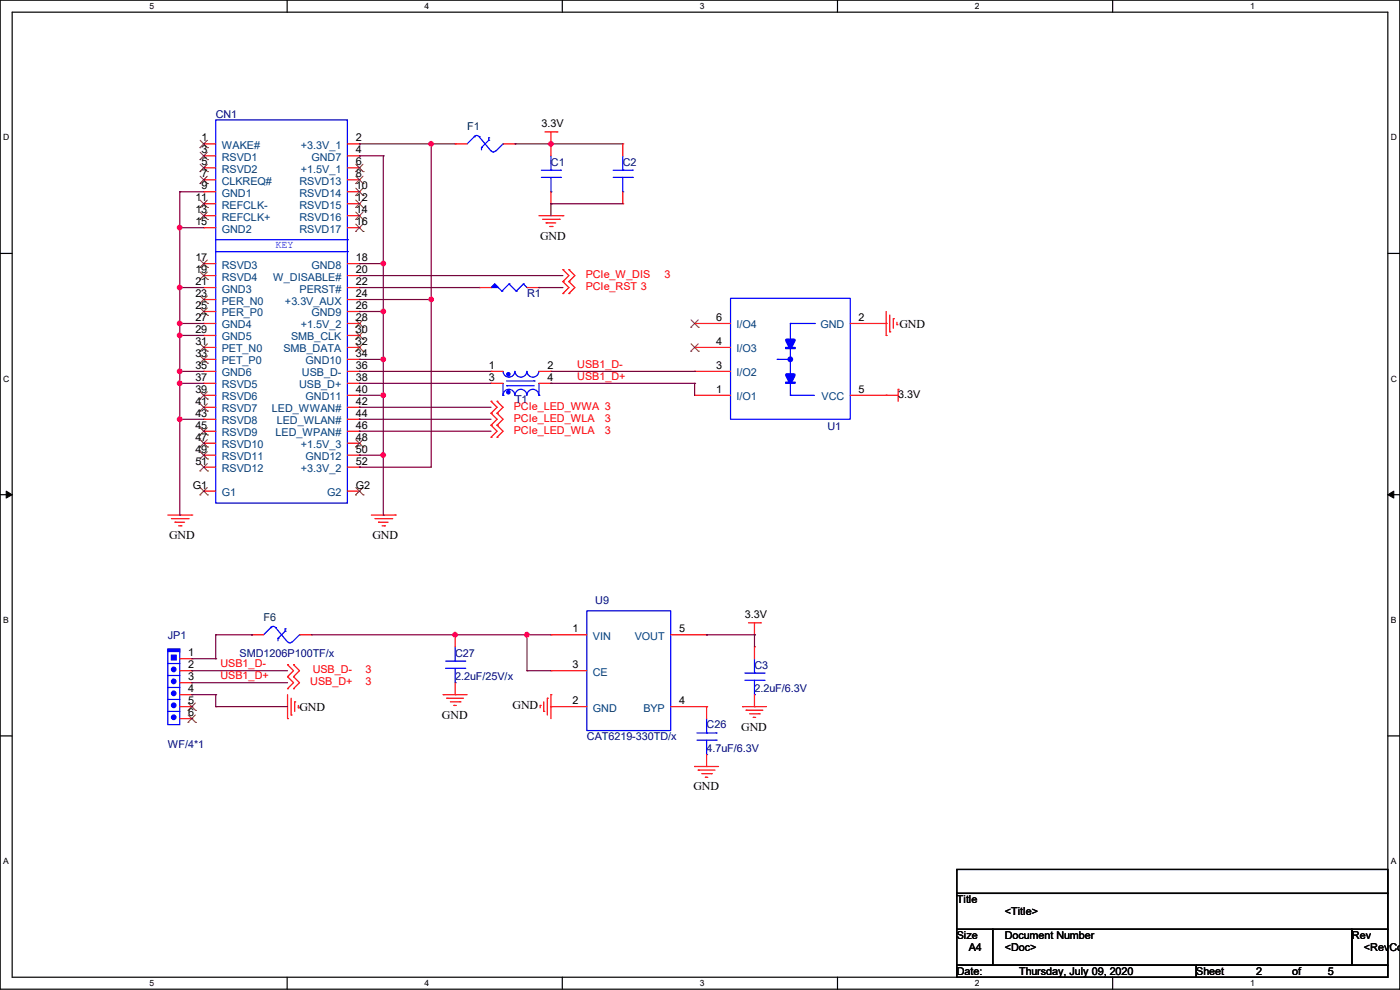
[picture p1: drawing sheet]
<svg xmlns="http://www.w3.org/2000/svg" width="297mm" height="210mm" viewBox="0 0 297 210" stroke-linecap="round" stroke-linejoin="round" font-family="sans-serif">
<path d="M0 0h297v209.8h-297zM2.6 2.6h291.8v204.7h-291.8z" fill="none" stroke="#000" stroke-width=".25"/>
<g fill="#fff">
<path d="M31.7 .3h1v2h-1z"/>
<path d="M31.7 207.6h1v1.9h-1z"/>
</g>
<path d="M60.9 0v2.6M60.9 207.3v2.5" fill="none" stroke="#000" stroke-width=".25"/>
<g fill="#fff">
<path d="M90.1 .3h1v2h-1z"/>
<path d="M90.1 207.6h1v1.9h-1z"/>
</g>
<path d="M119.3 0v2.6M119.3 207.3v2.5" fill="none" stroke="#000" stroke-width=".25"/>
<g fill="#fff">
<path d="M148.5 .3h.9v2h-.9z"/>
<path d="M148.5 207.6h.9v1.9h-.9z"/>
</g>
<path d="M177.7 0v2.6M177.7 207.3v2.5" fill="none" stroke="#000" stroke-width=".25"/>
<g fill="#fff">
<path d="M206.8 .3h1v2h-1z"/>
<path d="M206.8 207.6h1v1.9h-1z"/>
</g>
<path d="M236.1 0v2.6M236.1 207.3v2.5" fill="none" stroke="#000" stroke-width=".25"/>
<g fill="#fff">
<path d="M265.2 .3h1v2h-1z"/>
<path d="M265.2 207.6h1v1.9h-1z"/>
<path d="M.7 28.2h1.2v1.9h-1.2z"/>
<path d="M295.1 28.2h1.2v1.9h-1.2z"/>
<path d="M.7 79.3h1.2v2h-1.2z"/>
<path d="M295.1 79.3h1.2v2h-1.2z"/>
</g>
<path d="M0 53.8h2.6M294.4 53.8h2.6" fill="none" stroke="#000" stroke-width=".25"/>
<g fill="#fff">
<path d="M.7 130.5h1.2v2h-1.2z"/>
<path d="M295.1 130.5h1.1v2h-1.1z"/>
</g>
<path d="M0 104.9h2.6M294.4 104.9h2.6" fill="none" stroke="#000" stroke-width=".25"/>
<path d="M1.3 104.2l1.3 .7-1.3 .8zM294.4 104.9l1.3-.7v1.5z" fill="#000" stroke="#000" stroke-width=".21"/>
<g fill="#fff">
<path d="M.7 181.7h1.2v2h-1.2z"/>
<path d="M295.1 181.7h1.1v2h-1.1z"/>
</g>
<path d="M0 156.1h2.6M294.4 156.1h2.6M203 184.4h91.4v5.1h-91.4zM203 189.5h91.4v7.6h-91.4zM203 197.1h7.6v7.7h-7.6zM210.6 197.1h76.2v7.7h-76.2zM286.8 197.1h7.6v7.7h-7.6zM203 204.8h50.8v2.5h-50.8zM253.8 204.8h40.6v2.5h-40.6z" fill="none" stroke="#000" stroke-width=".25"/>
<g fill="none" stroke="#f00" stroke-width=".25">
<path d="M43.2 30.5h.1M43.2 33.1h.1M43.2 35.6h.1M43.2 38.1h.1M43.2 38.1h2.6M43.2 35.6h2.6M43.2 33.1h2.6M43.2 30.5h2.6M73.7 38.1h2.5M73.7 35.6h2.5M73.7 33.1h2.5M73.7 30.5h2.5"/>
<path d="M76.2 38.1h.1M76.2 35.6h.1M76.2 33.1h.1M76.2 30.5h.1M96.6 30.5h.1M96.6 30.5h2.5M106.7 30.5h2.6M109.3 30.5h.1M115.6 28h2.6M116.9 30.5h.1M116.9 28v5.1M118.2 28h.1"/>
<path d="M132.1 30.5h.1M132.1 30.5v2.6M43.2 40.7h.1M43.2 43.2h.1M43.2 45.8h.1M43.2 48.3h.1M43.2 55.9h.1M43.2 58.5h.1M43.2 45.8h2.6M43.2 48.3h2.6M43.2 43.2h2.6M43.2 40.7h2.6"/>
<path d="M43.2 55.9h2.6M43.2 58.5h2.6M73.7 45.8h2.5M73.7 48.3h2.5M73.7 43.2h2.5M73.7 40.7h2.5M73.7 55.9h2.5M73.7 58.5h2.5M76.2 48.3h.1M76.2 45.8h.1M76.2 43.2h.1M76.2 40.7h.1"/>
<path d="M76.2 55.9h.1M76.2 58.5h.1M114.3 45.8h5.1M115.1 46.5h3.6M115.9 47.3h.1M115.9 47.3h2M116.6 48h.5M116.9 43.2h.1M116.9 40.7v2.5M117.1 48h.1M118.7 46.5h.1M119.4 45.8h.1"/>
<path d="M119.4 59.7h.1M119.4 57.2h.1M119.4 59.7l1.3 1.3-1.3 1.3M119.4 57.2l1.3 1.3-1.3 1.2M120.7 59.7h.1M120.7 57.2h.1M120.7 59.7l1.3 1.3-1.3 1.3M120.7 57.2l1.3 1.3-1.3 1.2M132.1 43.2h.1M132.1 40.7v2.5M43.2 61h.1M43.2 63.5h.1"/>
<path d="M43.2 66.1h.1M43.2 68.6h.1M43.2 71.2h.1M43.2 73.7h.1M43.2 76.2h.1M43.2 78.8h.1M43.2 61h2.6M43.2 63.5h2.6M43.2 66.1h2.6M43.2 68.6h2.6M43.2 71.2h2.6M43.2 73.7h2.6"/>
<path d="M43.2 76.2h2.6M43.2 78.8h2.6M73.7 61h2.5M73.7 63.5h2.5M73.7 66.1h2.5M73.7 68.6h2.5M73.7 71.2h2.5M73.7 73.7h2.5M73.7 76.2h2.5M73.7 78.8h2.5M76.2 61h.1M76.2 63.5h.1"/>
<path d="M76.2 66.1h.1M76.2 68.6h.1M76.2 71.2h.1M76.2 73.7h.1M76.2 76.2h.1M76.2 78.8h.1M101.6 61h.1M101.6 61h2.6M104.2 78.8h.1M104.2 78.8h2.5M111.8 61h2.5M114.3 61h.1"/>
<path d="M114.3 78.8h2.6M116.9 78.8h.1M119.4 62.3h.1M120.7 62.3h.1M147.4 78.8h.1M147.4 73.7h.1M147.4 68.6h.1M147.4 68.6h7.6M147.4 73.7h7.6M147.4 78.8h7.6M180.4 68.6h7.6M188 71.2h.1"/>
<path d="M188 68.6h.1M188 66.1v5.1M188.8 70.4h.1M188.8 66.8v3.6M189.5 67.6h.1M189.5 67.6v2M190.3 68.9h.1M190.3 68.4v.5M43.2 81.3h.1M43.2 83.9h.1M43.2 86.4h.1M43.2 88.9h.1"/>
<path d="M43.2 91.5h.1M43.2 94h.1M43.2 96.6h.1M43.2 99.1h.1M43.2 83.9h2.6M43.2 81.3h2.6M43.2 86.4h2.6M43.2 88.9h2.6M43.2 91.5h2.6M43.2 94h2.6M43.2 96.6h2.6M43.2 99.1h2.6"/>
<path d="M73.7 83.9h2.5M73.7 81.3h2.5M73.7 86.4h2.5M73.7 88.9h2.5M73.7 91.5h2.5M73.7 94h2.5M73.7 96.6h2.5M73.7 99.1h2.5M76.2 81.3h.1M76.2 83.9h.1M76.2 86.4h.1M76.2 88.9h.1"/>
<path d="M76.2 91.5h.1M76.2 94h.1M76.2 96.6h.1M76.2 99.1h.1M104.2 85.1h.1M104.2 87.7h.1M104.2 90.2h.1M104.2 92.8h.1M104.2 81.3h.1M104.2 85.1l1.3 1.3-1.3 1.3M104.2 87.7l1.3 1.2-1.3 1.3M104.2 90.2l1.3 1.3-1.3 1.3"/>
<path d="M104.2 81.3h2.5M105.5 85.1h.1M105.5 87.7h.1M105.5 90.2h.1M105.5 92.8h.1M105.5 85.1l1.2 1.3-1.2 1.3M105.5 87.7l1.2 1.2-1.2 1.3M105.5 90.2l1.2 1.3-1.2 1.3M114.3 81.3h2.6M116.9 81.3h.1M147.4 83.9h.1M147.4 83.9h7.6"/>
<path d="M180.4 83.9h10.1M188 83.9h.1M190.5 82.6h.1M190.5 82.6v2.5M35.6 109.3h5.1M36.4 110h3.5M37.1 110.8h.1M37.1 110.8h2.1M37.9 111.5h.5M38.4 111.5h.1M39.9 110h.1M40.7 109.3h.1"/>
<path d="M43.2 104.2h.1M43.2 104.2h2.6M73.7 104.2h2.5M76.2 104.2h.1M78.8 109.3h5.1M79.5 110h3.6M80.3 110.8h.1M80.3 110.8h2M81.1 111.5h.5M81.6 111.5h.1M83.1 110h.1M83.9 109.3h.1"/>
<path d="M38.1 139.7h2.6M40.7 139.7h.1M53.4 134.7h.1M53.4 134.7h2.5M63.5 134.7h2.6M66.1 134.7h.1M96.6 134.7h.1M96.6 134.7v2.5M116.9 134.7h.1M116.9 134.7h7.6M142.3 134.7h7.6M149.9 134.7h.1"/>
<path d="M158.8 132.1h2.5M160.1 134.7h.1M160.1 137.2h.1M160.1 132.1v2.6M160.1 137.2v2.5M161.3 132.1h.1M38.1 149.9h2.6M38.1 147.4h2.6M38.1 142.3h2.6M38.1 144.8h2.6M38.1 152.4h2.6M40.7 142.3h.1"/>
<path d="M40.7 144.8h.1M40.7 147.4h.1M40.7 149.9h.1M40.7 152.4h.1M61 152.4h.1M61 141h.1M61 143.6h.1M61 146.1h.1M61 147.4v5M61 141l1.3 1.3-1.3 1.3M61 143.6l1.3 1.2-1.3 1.3M61.8 151.7h.1"/>
<path d="M61.8 148.1v3.6M62.3 141h.1M62.3 143.6h.1M62.3 146.1h.1M62.3 141l1.2 1.3-1.2 1.3M62.3 143.6l1.2 1.2-1.2 1.3M62.5 148.9h.1M62.5 148.9v2M63.3 150.2h.1M63.3 149.6v.6M94 147.4h.1M94 147.4h5.1"/>
<path d="M94.8 148.1h.1M94.8 148.1h3.5M95.5 148.9h2.1M96.3 149.6h.1M96.3 149.6h.5M96.6 147.4h.1M96.6 144.8v2.6M97.6 148.9h.1M114.6 149.6h.1M114.6 149.6v.6M115.4 150.9h.1M115.4 148.9v2"/>
<path d="M116.1 148.1h.1M116.1 148.1v3.6M116.9 147.4h.1M116.9 149.9h.1M116.9 142.3h.1M116.9 147.4v5M116.9 149.9h7.6M116.9 142.3h7.6M142.3 149.9h7.6M149.9 149.9h.1M149.9 149.9v2.5M157.5 149.9h.1"/>
<path d="M157.5 149.9h5.1M158.3 150.7h.1M158.3 150.7h3.5M159 151.4h2.1M159.8 152.2h.1M159.8 152.2h.5M160.1 149.9h.1M160.1 147.4v2.5M161.1 151.4h.1M147.4 162.6h.1M147.4 162.6h5M148.1 163.4h.1"/>
<path d="M148.1 163.4h3.6M148.9 164.1h2M149.6 164.9h.1M149.6 164.9h.6M149.9 162.6h.1M149.9 160.1v2.5M150.9 164.1h.1"/>
</g>
<g fill="none" stroke="#00f" stroke-width=".25">
<path d="M45.8 25.4h27.9v81.3h-27.9zM100.6 29a.74 .74 0 0 1 1.1 0M100.6 29h.1M100.6 29l-1.5 1.5M101.6 29h.1M101.6 29l2.6 3M102.2 31.3h.1M102.2 31.3v.5M103.7 29.8h.1M103.7 29.3h.1M103.7 29.8l-1.5 1.5M103.7 29.3v.5"/>
<path d="M105.1 32a.49 .49 0 0 1-.9 0M106.7 30.5h.1M106.7 30.5l-1.5 1.5M114.9 36.1h4M114.9 37.6h4M116.9 36.1h.1M116.9 33.1v3M116.9 37.6v3.1M118.9 36.1h.1M118.9 37.6h.1M130.1 36.1h4.1M130.1 37.6h4.1"/>
<path d="M132.1 36.1h.1M132.1 33.1v3M132.1 37.6v3.1M134.2 36.1h.1M134.2 37.6h.1M45.8 50.8h27.9M45.8 53.4h27.9M73.7 50.8h.1M73.7 53.4h.1M116.9 40.7h.1M132.1 40.7h.1M104.9 60.2l1.6 1.6"/>
<path d="M106.5 61.8h.1M106.7 78.8a1.25 1.25 0 0 0 1.3 1.2 1.25 1.25 0 0 0 1.2-1.2M108 60.2h.1M108 60.2l-1.5 1.6M108 60.2l1.5 1.6M109.3 78.8a1.25 1.25 0 0 0 1.2 1.2 1.25 1.25 0 0 0 1.3-1.2M109.5 61.8h.1M111 60.2h.1M111 60.2l-1.5 1.6M111 60.2l.8 .8M111.8 61h.1M111.8 78.8a1.25 1.25 0 0 0 1.3 1.2 1.25 1.25 0 0 0 1.2-1.2"/>
<path d="M155 63.3h25.4v25.6h-25.4zM164.9 76.2h.1M164.9 76.2h2.8M167.7 68.6h.1M167.7 68.6v15.3M167.7 68.6h5.1M172.8 68.6h.1M106.7 83.9h.1M106.7 81.3v2.6M107.5 81.8h.1M107.5 80.8h5.8M107.5 81.8h5.8"/>
<path d="M109.2 83.9a1.25 1.25 0 0 0-1.2-1.3 1.25 1.25 0 0 0-1.3 1.3M111.8 83.9a1.25 1.25 0 0 0-1.3-1.3 1.25 1.25 0 0 0-1.2 1.3M113.3 80.8h.1M114.3 83.9a1.25 1.25 0 0 0-1.2-1.3 1.25 1.25 0 0 0-1.3 1.3M114.3 83.9h.1M114.3 81.3v2.6M167.7 83.9h.1M167.7 83.9h5.1M35.6 137.7h2.5v16h-2.5zM57.4 133.1a.74 .74 0 0 1 1.1 0M57.4 133.1h.1M57.4 133.1l-1.5 1.6"/>
<path d="M58.5 133.1h.1M58.5 133.1l2.5 3.1M59 135.4h.1M59 135.4v.5M60.5 133.9h.1M60.5 133.4h.1M60.5 133.9l-1.5 1.5M60.5 133.4v.5M61.9 136.1a.49 .49 0 0 1-.8 .1M63.5 134.7h.1M63.5 134.7l-1.5 1.5M96.6 137.2v3.1"/>
<path d="M124.5 129.6h17.8v25.4h-17.8zM160.1 139.7v3.1M35.6 140.8h.1M35.6 143.3h.1M35.6 145.8h.1M35.6 148.4h.1M35.6 150.9h.1M35.6 140.8h2.5M35.6 143.3h2.5M35.6 145.8h2.5M35.6 148.4h2.5M35.6 150.9h2.5"/>
<path d="M94.5 140.3h4.1M94.5 141.8h4.1M96.6 144.8h.1M96.6 140.3h.1M96.6 141.8v3M98.6 140.3h.1M98.6 141.8h.1M147.9 155.5h4M147.9 157h4M149.9 155.5h.1M149.9 152.4v3.1M149.9 157v3.1"/>
<path d="M151.9 155.5h.1M151.9 157h.1M158 142.8h4.1M158 144.3h4.1M160.1 147.4h.1M160.1 142.8h.1M160.1 144.3v3.1M162.1 142.8h.1M162.1 144.3h.1M149.9 160.1h.1"/>
</g>
<g fill="#00f" stroke="#00f" stroke-width=".25">
<path d="M35.6 137.7h2.5v.5h-2.5z" fill-rule="evenodd"/>
<path d="M36.4 139h1v1h-1z" fill-rule="evenodd"/>
<path d="M104.9 60.2l.8 .8h-1.5z" fill-rule="evenodd"/>
<path d="M166.7 73.7h2v.3h-2z" fill-rule="evenodd"/>
<path d="M166.7 81.1h2v.2h-2z" fill-rule="evenodd"/>
<circle cx="36.9" cy="142" r=".49"/>
<circle cx="36.9" cy="144.5" r=".49"/>
<circle cx="36.9" cy="147.1" r=".49"/>
<circle cx="36.9" cy="149.6" r=".49"/>
<circle cx="36.9" cy="152.2" r=".49"/>
<circle cx="107.8" cy="79.4" r=".36"/>
<circle cx="107.8" cy="83.2" r=".36"/>
</g>
<g fill="none" stroke="#804000" stroke-width=".21">
<path d="M42.4 31.3h.1M42.4 33.9h.1M42.4 36.4h.1M42.4 38.9h.1M42.5 29.8l1.5 1.5M42.5 32.3l1.5 1.6M42.5 34.8l1.5 1.6M42.5 37.4l1.5 1.5M44 29.8l-1.6 1.5M44 32.3l-1.6 1.6M44 34.8l-1.6 1.6M44 37.4l-1.6 1.5"/>
<path d="M44 31.3h.1M44 33.9h.1M44 36.4h.1M44 38.9h.1M75.4 38.9h.1M75.4 36.4h.1M75.5 39.9l1.5 1.6M75.5 37.4l1.5 1.5M75.5 34.8l1.5 1.6M77 39.9l-1.6 1.6M77 37.4l-1.6 1.5M77 34.8l-1.6 1.6"/>
<path d="M77 38.9h.1M77 36.4h.1M42.4 44h.1M42.4 46.6h.1M42.4 56.7h.1M42.4 59.3h.1M42.5 42.5l1.5 1.5M42.5 45l1.5 1.6M42.5 55.2l1.5 1.5M42.5 57.7l1.5 1.6M44 42.5l-1.6 1.5M44 45l-1.6 1.6"/>
<path d="M44 55.2l-1.6 1.5M44 57.7l-1.6 1.6M44 44h.1M44 46.6h.1M44 56.7h.1M44 59.3h.1M75.4 49.1h.1M75.4 46.6h.1M75.4 44h.1M75.4 41.5h.1M75.5 47.5l1.5 1.6M75.5 45l1.5 1.6"/>
<path d="M75.5 42.5l1.5 1.5M77 47.5l-1.6 1.6M77 45l-1.6 1.6M77 42.5l-1.6 1.5M77 49.1h.1M77 46.6h.1M77 44h.1M77 41.5h.1M42.4 64.3h.1M42.4 66.9h.1M42.4 74.5h.1M42.4 77h.1"/>
<path d="M42.5 62.8l1.5 1.5M42.5 65.3l1.5 1.6M42.5 72.9l1.5 1.6M42.5 75.5l1.5 1.5M44 75.5l-1.6 1.5M44 72.9l-1.6 1.6M44 62.8l-1.6 1.5M44 65.3l-1.6 1.6M44 64.3h.1M44 66.9h.1M44 74.5h.1M44 77h.1"/>
<path d="M75.4 69.4h.1M75.4 72h.1M75.4 74.5h.1M75.5 67.9l1.5 1.5M75.5 70.4l1.5 1.6M75.5 72.9l1.5 1.6M77 67.9l-1.6 1.5M77 70.4l-1.6 1.6M77 72.9l-1.6 1.6M77 69.4h.1M77 72h.1M77 74.5h.1"/>
<path d="M146.6 74.5h.1M146.6 69.4h.1M146.6 72.9l1.6 1.6M146.6 67.9l1.6 1.5M148.1 72.9l-1.5 1.6M148.1 67.9l-1.5 1.5M148.2 74.5h.1M148.2 69.4h.1M42.4 84.7h.1M42.4 87.2h.1M42.4 92.3h.1M42.4 94.8h.1"/>
<path d="M42.4 97.4h.1M42.4 99.9h.1M42.5 83.1l1.5 1.6M42.5 85.6l1.5 1.6M42.5 90.7l1.5 1.6M42.5 93.3l1.5 1.5M42.5 95.8l1.5 1.6M42.5 98.3l1.5 1.6M44 83.1l-1.6 1.6M44 85.6l-1.6 1.6M44 90.7l-1.6 1.6M44 93.3l-1.6 1.5"/>
<path d="M44 95.8l-1.6 1.6M44 98.3l-1.6 1.6M44 84.7h.1M44 87.2h.1M44 92.3h.1M44 94.8h.1M44 97.4h.1M44 99.9h.1M75.4 94.8h.1M75.5 93.3l1.5 1.5M77 93.3l-1.6 1.5M77 94.8h.1"/>
<path d="M42.4 105h.1M42.5 103.4l1.5 1.6M44 103.4l-1.6 1.6M44 105h.1M75.4 105h.1M75.5 103.4l1.5 1.6M77 103.4l-1.6 1.6M77 105h.1M39.9 150.7h.1M39.9 153.2h.1M39.9 149.1l1.6 1.6M39.9 151.7l1.6 1.5"/>
<path d="M41.4 149.1l-1.5 1.6M41.4 151.7l-1.5 1.5M41.5 150.7h.1M41.5 153.2h.1"/>
</g>
<path d="M166.9 72.2h1.5l-.7 1.5zM166.9 79.5h1.5l-.7 1.6z" fill="none" stroke="#00f" stroke-width=".76"/>
<circle cx="167.7" cy="76.2" r=".23" fill="#00f" stroke="#00f" stroke-width=".76"/>
<g fill="none" stroke="#800040" stroke-width=".25">
<path d="M76.2 33.1h.1M76.2 30.5h.1M76.2 30.5h20.4M76.2 33.1h5.1M81.3 33.1h.1M81.3 33.1v76.2M91.5 30.5h.1M91.5 30.5v68.6h-15.3M109.3 30.5h.1M109.3 30.5h22.8M116.9 30.5h.1M38.1 40.7h.1"/>
<path d="M38.1 48.3h.1M38.1 40.7v68.6M38.1 48.3h5.1M38.1 40.7h5.1M76.2 55.9h.1M76.2 58.5h.1M76.2 55.9h5.1M76.2 58.5h43.2M81.3 55.9h.1M116.9 43.2h.1M116.9 43.2v2.6M116.9 43.2h15.2"/>
<path d="M38.1 78.8h.1M38.1 61h.1M38.1 68.6h.1M38.1 71.2h.1M38.1 78.8h5.1M38.1 61h5.1M38.1 68.6h5.1M38.1 71.2h5.1M76.2 63.5h.1M76.2 78.8h.1M76.2 76.2h.1M76.2 66.1h.1"/>
<path d="M76.2 61h.1M76.2 63.5h15.3M76.2 78.8h28M76.2 61h25.4M76.2 76.2h5.1M76.2 66.1h5.1M81.3 76.2h.1M81.3 66.1h.1M91.5 63.5h.1M114.3 61h.1M114.3 61h5.1M116.9 78.8h30.5"/>
<path d="M147.4 78.8h.1M38.1 81.3h.1M38.1 88.9h.1M38.1 81.3h5.1M38.1 88.9h5.1M76.2 81.3h.1M76.2 96.6h.1M76.2 99.1h.1M76.2 83.9h.1M76.2 86.4h.1M76.2 88.9h.1M76.2 91.5h.1"/>
<path d="M76.2 81.3h28M76.2 88.9h28M76.2 96.6h5.1M76.2 83.9h5.1M76.2 86.4h28M76.2 91.5h28M81.3 83.9h.1M116.9 81.3h.1M116.9 81.3h30.5M147.4 81.3h.1M147.4 81.3v2.6M38.1 109.3h.1"/>
<path d="M81.3 109.3h.1M40.7 139.7h5.1M45.8 139.7h.1M45.8 134.7h.1M45.8 134.7v5M45.8 134.7h7.6M53.4 134.7h.1M66.1 134.7h50.8M96.6 134.7h.1M111.8 134.7h.1M111.8 134.7v7.6M149.9 134.7h.1"/>
<path d="M149.9 134.7h10.2M160.1 134.7h.1M160.1 134.7v2.5M40.7 144.8h.1M40.7 142.3h.1M40.7 147.4h.1M40.7 144.8h20.3M40.7 142.3h20.3M40.7 147.4h5.1M45.8 147.4h.1M45.8 149.9h.1M45.8 147.4v2.5"/>
<path d="M45.8 149.9h15.2M111.8 142.3h.1M111.8 142.3h5.1"/>
</g>
<g fill="#f0f" stroke="#f0f" stroke-width=".25">
<circle cx="116.9" cy="30.5" r=".49"/>
<circle cx="91.5" cy="63.5" r=".49"/>
<circle cx="91.5" cy="30.5" r=".49"/>
<circle cx="38.1" cy="81.3" r=".49"/>
<circle cx="38.1" cy="78.8" r=".49"/>
<circle cx="81.3" cy="96.5" r=".49"/>
<circle cx="38.1" cy="61" r=".49"/>
<circle cx="38.1" cy="48.3" r=".49"/>
<circle cx="38.1" cy="88.9" r=".49"/>
<circle cx="81.3" cy="76.2" r=".49"/>
<circle cx="81.3" cy="55.9" r=".49"/>
<circle cx="38.1" cy="68.6" r=".49"/>
<circle cx="81.3" cy="83.8" r=".49"/>
<circle cx="81.3" cy="66.1" r=".49"/>
<circle cx="38.1" cy="71.1" r=".49"/>
<circle cx="96.5" cy="134.6" r=".49"/>
<circle cx="111.8" cy="134.6" r=".49"/>
</g>
<g font-size="2.5">
<text x="114.6" y="50.8">GND</text>
<text x="190.8" y="69.6">GND</text>
<text x="35.9" y="114.3">GND</text>
<text x="79" y="114.3">GND</text>
<text x="63.5" y="150.9">GND</text>
<text x="93.8" y="152.4">GND</text>
<text x="108.8" y="150.4">GND</text>
<text x="157.3" y="155">GND</text>
<text x="147.1" y="167.7">GND</text>
</g>
<g font-size="2.3">
<text x="42.7" y="30">1</text>
<text x="75.5" y="30">2</text>
<text x="114.9" y="27">3.3V</text>
<text x="42.7" y="32.5">3</text>
<text x="42.7" y="35.1">5</text>
<text x="75.5" y="35.1">6</text>
<text x="75.5" y="32.5">4</text>
<text x="42.7" y="37.6">7</text>
<text x="42.7" y="40.1">9</text>
<text x="75.5" y="40.1">10</text>
<text x="75.5" y="37.6">8</text>
<text x="41.4" y="42.7">11</text>
<text x="41.4" y="45.2">13</text>
<text x="41.4" y="47.8">15</text>
<text x="75.5" y="47.8">16</text>
<text x="75.5" y="45.2">14</text>
<text x="75.5" y="42.7">12</text>
<text x="41.4" y="55.4">17</text>
<text x="41.4" y="57.9">19</text>
<text x="75.5" y="55.4">18</text>
<text x="75.5" y="57.9">20</text>
<text x="41.4" y="60.5">21</text>
<text x="41.4" y="63">23</text>
<text x="41.4" y="65.5">25</text>
<text x="75.5" y="60.5">22</text>
<text x="75.5" y="63">24</text>
<text x="75.5" y="65.5">26</text>
<text x="41.4" y="68.1">27</text>
<text x="41.4" y="70.6">29</text>
<text x="75.5" y="68.1">28</text>
<text x="75.5" y="70.6">30</text>
<text x="151.9" y="68.1">6</text>
<text x="182.2" y="68.1">2</text>
<text x="41.4" y="73.2">31</text>
<text x="41.4" y="75.7">33</text>
<text x="75.5" y="73.2">32</text>
<text x="75.5" y="75.7">34</text>
<text x="151.9" y="73.2">4</text>
<text x="41.4" y="78.2">35</text>
<text x="41.4" y="80.8">37</text>
<text x="41.4" y="83.3">39</text>
<text x="75.5" y="78.2">36</text>
<text x="75.5" y="80.8">38</text>
<text x="75.5" y="83.3">40</text>
<text x="103.7" y="78.2">1</text>
<text x="103.7" y="80.8">3</text>
<text x="116.1" y="80.8">4</text>
<text x="116.1" y="78.2">2</text>
<text x="151.9" y="83.3">1</text>
<text x="151.9" y="78.2">3</text>
<text x="182.2" y="83.3">5</text>
<text x="41.4" y="85.9">41</text>
<text x="41.4" y="88.4">43</text>
<text x="75.5" y="85.9">42</text>
<text x="75.5" y="88.4">44</text>
<text x="190.5" y="84.4">3.3V</text>
<text x="41.4" y="90.9">45</text>
<text x="41.4" y="93.5">47</text>
<text x="75.5" y="90.9">46</text>
<text x="75.5" y="93.5">48</text>
<text x="41.4" y="96">49</text>
<text x="41.4" y="98.6">51</text>
<text x="75.5" y="96">50</text>
<text x="75.5" y="98.6">52</text>
<text x="40.9" y="103.6">G1</text>
<text x="75.5" y="103.6">G2</text>
<text x="158" y="131.1">3.3V</text>
<text x="121.5" y="134.1">1</text>
<text x="144.1" y="134.1">5</text>
<text x="39.9" y="139.2">1</text>
<text x="39.9" y="141.7">2</text>
<text x="121.5" y="141.7">3</text>
<text x="39.9" y="144.3">3</text>
<text x="39.9" y="146.8">4</text>
<text x="39.9" y="149.4">5</text>
<text x="121.5" y="149.4">2</text>
<text x="144.1" y="149.4">4</text>
<text x="39.9" y="151.9">6</text>
<text x="203" y="191.6">Title</text>
<text x="213.2" y="194.1">&lt;Title&gt;</text>
<text x="203" y="199.2">Size</text>
<text x="205.5" y="201.8">A4</text>
<text x="213.1" y="199.2">Document Number</text>
<text x="213.2" y="201.8">&lt;Doc&gt;</text>
<text x="286.8" y="199.2">Rev</text>
<text x="289.4" y="201.8">&lt;RevCod</text>
<text x="203" y="206.8">Date:</text>
<text x="216.2" y="206.8">Thursday, July 09, 2020</text>
<text x="253.8" y="206.8">Sheet</text>
<text x="266.5" y="206.8">2</text>
<text x="274.1" y="206.8">of</text>
<text x="281.7" y="206.8">5</text>
</g>
<g font-size="2.3" fill="#000080">
<text x="45.8" y="25">CN1</text>
<text x="116.9" y="35.1">C1</text>
<text x="132.1" y="35.1">C2</text>
<text x="111.8" y="63.1">R1</text>
<text x="109.3" y="85.4">T1</text>
<text x="175.6" y="91.3">U1</text>
<text x="126.3" y="128.1">U9</text>
<text x="35.6" y="135.5">JP1</text>
<text x="50.8" y="139.3">SMD1206P100TF/x</text>
<text x="96.6" y="139.3">C27</text>
<text x="160.1" y="141.8">C3</text>
<text x="96.6" y="144.4">2.2uF/25V/x</text>
<text x="160.1" y="146.9">2.2uF/6.3V</text>
<text x="149.9" y="154.5">C26</text>
<text x="35.6" y="158.6">WF/4*1</text>
<text x="124.5" y="157.1">CAT6219-330TD/x</text>
<text x="149.9" y="159.6">4.7uF/6.3V</text>
</g>
<g font-size="2.3" fill="#004040">
<text x="99.1" y="27.5">F1</text>
<text x="55.9" y="131.7">F6</text>
</g>
<g font-size="2.3" fill="#004080">
<text x="47" y="31.6">WAKE#</text>
<text x="47" y="34.1">RSVD1</text>
<text x="63.8" y="31.6">+3.3V_1</text>
<text x="66.1" y="34.1">GND7</text>
<text x="47" y="36.7">RSVD2</text>
<text x="47" y="39.2">CLKREQ#</text>
<text x="47" y="41.7">GND1</text>
<text x="63.5" y="41.7">RSVD14</text>
<text x="63.5" y="39.2">RSVD13</text>
<text x="63.8" y="36.7">+1.5V_1</text>
<text x="47" y="44.3">REFCLK-</text>
<text x="47" y="46.8">REFCLK+</text>
<text x="63.5" y="46.8">RSVD16</text>
<text x="63.5" y="44.3">RSVD15</text>
<text x="47" y="49.4">GND2</text>
<text x="63.5" y="49.4">RSVD17</text>
<text x="47" y="57">RSVD3</text>
<text x="47" y="59.5">RSVD4</text>
<text x="58" y="59.5">W_DISABLE#</text>
<text x="66.1" y="57">GND8</text>
<text x="47" y="62.1">GND3</text>
<text x="47" y="64.6">PER_N0</text>
<text x="60.5" y="64.6">+3.3V_AUX</text>
<text x="63.5" y="62.1">PERST#</text>
<text x="47" y="67.1">PER_P0</text>
<text x="47" y="69.7">GND4</text>
<text x="63.8" y="69.7">+1.5V_2</text>
<text x="66.1" y="67.1">GND9</text>
<text x="156.3" y="69.7">I/O4</text>
<text x="174" y="69.7">GND</text>
<text x="47" y="72.2">GND5</text>
<text x="47" y="74.8">PET_N0</text>
<text x="47" y="77.3">PET_P0</text>
<text x="60.1" y="74.8">SMB_DATA</text>
<text x="61.8" y="72.2">SMB_CLK</text>
<text x="64.8" y="77.3">GND10</text>
<text x="156.3" y="74.8">I/O3</text>
<text x="47" y="79.8">GND6</text>
<text x="47" y="82.4">RSVD5</text>
<text x="63.5" y="82.4">USB_D+</text>
<text x="64.1" y="79.8">USB_D-</text>
<text x="156.3" y="79.8">I/O2</text>
<text x="47" y="84.9">RSVD6</text>
<text x="47" y="87.5">RSVD7</text>
<text x="57.7" y="87.5">LED_WWAN#</text>
<text x="64.8" y="84.9">GND11</text>
<text x="156.3" y="84.9">I/O1</text>
<text x="174.3" y="84.9">VCC</text>
<text x="47" y="90">RSVD8</text>
<text x="47" y="92.5">RSVD9</text>
<text x="47" y="95.1">RSVD10</text>
<text x="58.5" y="92.5">LED_WPAN#</text>
<text x="58.7" y="90">LED_WLAN#</text>
<text x="63.8" y="95.1">+1.5V_3</text>
<text x="47" y="97.6">RSVD11</text>
<text x="47" y="100.2">RSVD12</text>
<text x="63.8" y="100.2">+3.3V_2</text>
<text x="64.8" y="97.6">GND12</text>
<text x="47" y="105.2">G1</text>
<text x="69.4" y="105.2">G2</text>
<text x="125.8" y="135.7">VIN</text>
<text x="134.7" y="135.7">VOUT</text>
<text x="125.8" y="143.3">CE</text>
<text x="125.8" y="151">GND</text>
<text x="136.5" y="151">BYP</text>
</g>
<text font-size="2.3" fill="#00f" x="58.5" y="52.7">KEY</text>
<g font-size="2.3" fill="#f00">
<text x="124.3" y="59">PCIe_W_DIS</text>
<text x="141" y="59">3</text>
<text x="124.3" y="61.6">PCIe_RST 3</text>
<text x="122.5" y="78.1">USB1_D-</text>
<text x="122.5" y="80.6">USB1_D+</text>
<text x="109" y="87">PCIe_LED_WWA 3</text>
<text x="109" y="89.5">PCIe_LED_WLA</text>
<text x="128.3" y="89.5">3</text>
<text x="109" y="92">PCIe_LED_WLA</text>
<text x="128.3" y="92">3</text>
<text x="46.8" y="141.6">USB1_D-</text>
<text x="66.3" y="142.8">USB_D-</text>
<text x="77.5" y="142.8">3</text>
<text x="46.8" y="144.1">USB1_D+</text>
<text x="65.8" y="145.4">USB_D+</text>
<text x="77.5" y="145.4">3</text>
</g>
<g font-size="1.8">
<text x="31.7" y="1.9">5</text>
<text x="90.1" y="1.9">4</text>
<text x="148.5" y="1.9">3</text>
<text x="206.8" y="1.9">2</text>
<text x="265.2" y="1.9">1</text>
<text x=".7" y="29.8">D</text>
<text x="295.1" y="29.8">D</text>
<text x=".7" y="80.9">C</text>
<text x="295.1" y="80.9">C</text>
<text x=".7" y="132.1">B</text>
<text x="295.1" y="132.1">B</text>
<text x=".7" y="183.3">A</text>
<text x="295.1" y="183.3">A</text>
<text x="31.7" y="209.2">5</text>
<text x="90.1" y="209.2">4</text>
<text x="148.5" y="209.2">3</text>
<text x="206.8" y="209.2">2</text>
<text x="265.2" y="209.2">1</text>
</g>
</svg>
